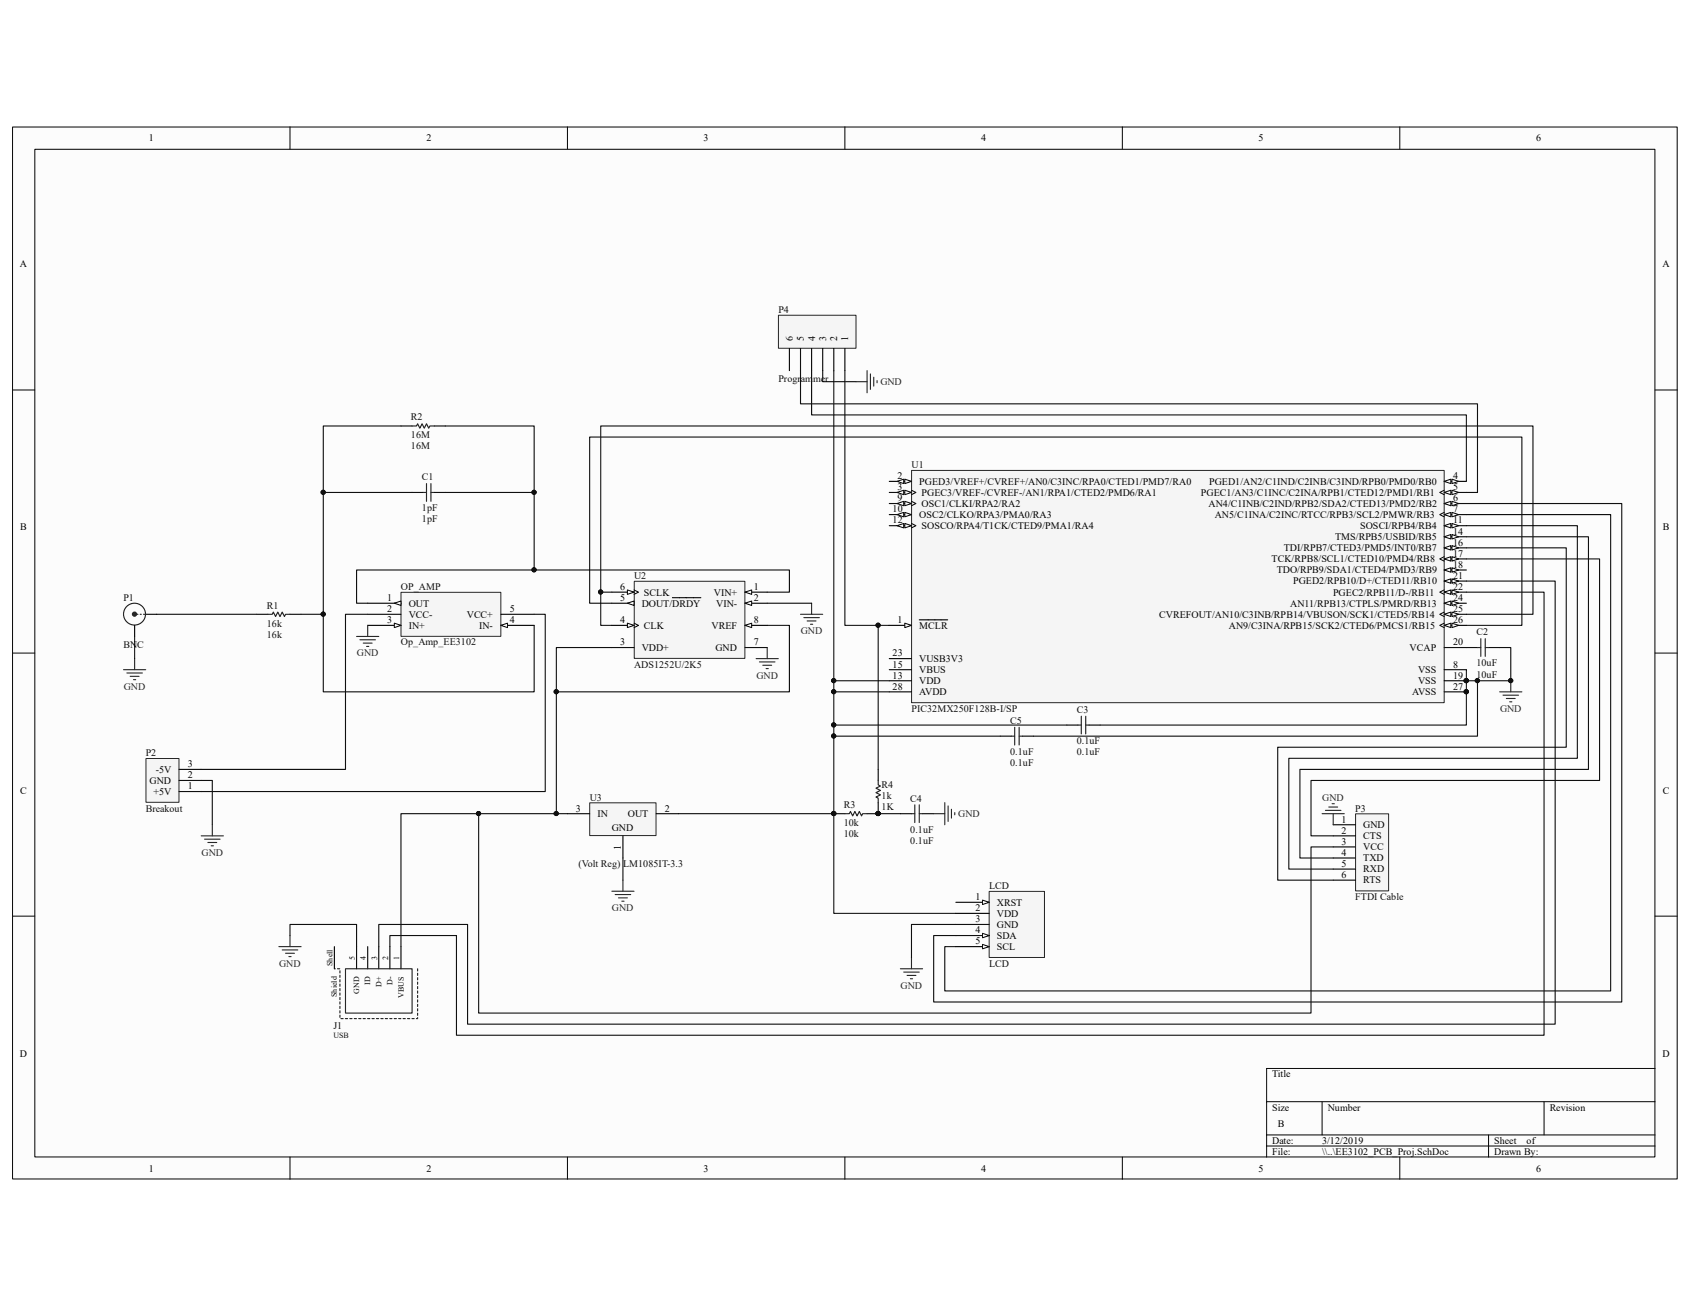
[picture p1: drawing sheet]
<svg xmlns="http://www.w3.org/2000/svg" width="279mm" height="216mm" viewBox="0 0 279 216" stroke-linecap="round" stroke-linejoin="round" font-family="sans-serif">
<path d="M2.1 21h275.2v173.9h-275.2z" fill="#fcfcfc"/>
<path d="M2.1 21h275.2v173.9h-275.2z" fill="none" stroke="#000" stroke-width=".17"/>
<path d="M5.8 24.7h267.8v166.6h-267.8z" fill="#fcfcfc"/>
<g fill="none" stroke="#000" stroke-width=".17">
<path d="M5.8 24.7h267.8v166.6h-267.8zM47.9 21v3.6M93.8 21v3.6M139.7 21v3.6M185.6 21v3.6M231.4 21v3.6M2.1 64.5h3.6M273.6 64.5h3.7M2.1 108h3.6M273.6 108h3.7M2.1 151.5h3.6M273.6 151.5h3.7"/>
<path d="M273.6 176.6h-64.2v14.7M47.9 191.3v3.6M93.8 191.3v3.6M139.7 191.3v3.6M185.6 191.3v3.6M209.4 182.1h64.2M209.4 187.6h64.2M209.4 189.5h64.2M218.6 182.1v5.5M231.4 191.3v3.6M246.1 187.6v3.7M255.3 182.1v5.5"/>
</g>
<path d="M66.3 98h16.5v7.2h-16.5z" fill="#f5f5f5"/>
<path d="M66.3 97.9h16.5v7.3h-16.5z" fill="none" stroke="#262626" stroke-width=".17"/>
<path d="M60.8 99.7h5.5" fill="none" stroke="#000" stroke-width=".18"/>
<path d="M65.2 99.7l1.1-.3v.7z" fill="#fcfcfc"/>
<path d="M65.2 99.7l1.1-.3v.7z" fill="none" stroke="#000" stroke-width=".17"/>
<path d="M60.8 101.6h5.5M60.8 103.4h5.5" fill="none" stroke="#000" stroke-width=".18"/>
<path d="M65.2 103l1.1 .4-1.1 .4z" fill="#fcfcfc"/>
<path d="M65.2 103l1.1 .4-1.1 .4z" fill="none" stroke="#000" stroke-width=".17"/>
<path d="M82.8 103.4h5.5" fill="none" stroke="#000" stroke-width=".18"/>
<path d="M82.8 103.4l1.1-.4v.8z" fill="#fcfcfc"/>
<path d="M82.8 103.4l1.1-.4v.8z" fill="none" stroke="#000" stroke-width=".17"/>
<path d="M66.3 70.4h1.8M71.8 70.4h1.8M68.1 81.4h1.9M71.8 81.4h1.8M22.3 103.4v1.8M24.1 101.6h1.8M42.4 101.6h1.9M47.9 101.6h1.9M82.8 101.6h5.5" fill="none" stroke="#000" stroke-width=".18"/>
<g fill="none" stroke="#1c1c1c" stroke-width=".18">
<path d="M68.1 70.4h.8l.1-.3 .4 .7 .4-.7 .3 .7 .4-.7 .4 .7 .2-.4h.7M70.5 79.9v3M71.2 79.9v3M70 81.4h.5M71.2 81.4h.6M22.6 101.6h.2M23.2 101.6h.2M23.7 101.6h.2M44.3 101.6h.7l.2-.4 .4 .7 .3-.7 .4 .7 .4-.7 .3 .7 .2-.3h.7"/>
<circle cx="22.2" cy="101.5" r="1.81"/>
</g>
<circle cx="22.2" cy="101.5" r=".34" fill="#1c1c1c" stroke="#1c1c1c" stroke-width=".18"/>
<path d="M150.7 77.8h88.1v38.4h-88.1z" fill="#f5f5f5"/>
<path d="M150.7 77.8h88.1v38.4h-88.1z" fill="none" stroke="#262626" stroke-width=".17"/>
<path d="M147 103.4h3.7" fill="none" stroke="#000" stroke-width=".18"/>
<path d="M149.6 103l1.1 .4-1.1 .4z" fill="#fcfcfc"/>
<path d="M149.6 103l1.1 .4-1.1 .4z" fill="none" stroke="#000" stroke-width=".17"/>
<path d="M147 79.6h3.7M152 102.5h4.7" fill="none" stroke="#000" stroke-width=".18"/>
<path d="M149.6 79.2l1.1 .4-1.1 .3z" fill="#fcfcfc"/>
<path d="M149.6 79.2l1.1 .4-1.1 .3z" fill="none" stroke="#000" stroke-width=".17"/>
<path d="M148.3 79.6l1.1-.4v.7z" fill="#fcfcfc"/>
<path d="M148.3 79.6l1.1-.4v.7zM150.7 81l.7 .4-.7 .4" fill="none" stroke="#000" stroke-width=".17"/>
<path d="M147 81.4h3.7" fill="none" stroke="#000" stroke-width=".18"/>
<path d="M149.6 81l1.1 .4-1.1 .4z" fill="#fcfcfc"/>
<path d="M149.6 81l1.1 .4-1.1 .4z" fill="none" stroke="#000" stroke-width=".17"/>
<path d="M148.3 81.4l1.1-.4v.8z" fill="#fcfcfc"/>
<path d="M148.3 81.4l1.1-.4v.8z" fill="none" stroke="#000" stroke-width=".17"/>
<path d="M238.8 79.6h3.6" fill="none" stroke="#000" stroke-width=".18"/>
<path d="M238.8 79.6l1.1-.4v.7z" fill="#fcfcfc"/>
<path d="M238.8 79.6l1.1-.4v.7z" fill="none" stroke="#000" stroke-width=".17"/>
<path d="M240 79.2l1.1 .4-1.1 .3z" fill="#fcfcfc"/>
<path d="M240 79.2l1.1 .4-1.1 .3zM238.8 81l-.8 .4 .8 .4" fill="none" stroke="#000" stroke-width=".17"/>
<path d="M238.8 81.4h3.6" fill="none" stroke="#000" stroke-width=".18"/>
<path d="M238.8 81.4l1.1-.4v.8z" fill="#fcfcfc"/>
<path d="M238.8 81.4l1.1-.4v.8z" fill="none" stroke="#000" stroke-width=".17"/>
<path d="M240 81l1.1 .4-1.1 .4z" fill="#fcfcfc"/>
<path d="M240 81l1.1 .4-1.1 .4z" fill="none" stroke="#000" stroke-width=".17"/>
<path d="M238.8 83.2h3.6" fill="none" stroke="#000" stroke-width=".18"/>
<path d="M238.8 83.2l1.1-.3v.7z" fill="#fcfcfc"/>
<path d="M238.8 83.2l1.1-.3v.7z" fill="none" stroke="#000" stroke-width=".17"/>
<path d="M240 82.9l1.1 .3-1.1 .4z" fill="#fcfcfc"/>
<path d="M238.8 84.7l-.8 .4 .8 .3M240 82.9l1.1 .3-1.1 .4z" fill="none" stroke="#000" stroke-width=".17"/>
<path d="M238.8 85.1h3.6" fill="none" stroke="#000" stroke-width=".18"/>
<path d="M238.8 85.1l1.1-.4v.7z" fill="#fcfcfc"/>
<path d="M238.8 85.1l1.1-.4v.7z" fill="none" stroke="#000" stroke-width=".17"/>
<path d="M240 84.7l1.1 .4-1.1 .3z" fill="#fcfcfc"/>
<path d="M150.7 82.9l.7 .3-.7 .4M240 84.7l1.1 .4-1.1 .3z" fill="none" stroke="#000" stroke-width=".17"/>
<path d="M147 83.2h3.7M238.8 110.7h3.6" fill="none" stroke="#000" stroke-width=".18"/>
<path d="M149.6 82.9l1.1 .3-1.1 .4z" fill="#fcfcfc"/>
<path d="M149.6 82.9l1.1 .3-1.1 .4z" fill="none" stroke="#000" stroke-width=".17"/>
<path d="M148.3 83.2l1.1-.3v.7z" fill="#fcfcfc"/>
<path d="M148.3 83.2l1.1-.3v.7z" fill="none" stroke="#000" stroke-width=".17"/>
<path d="M147 85.1h3.7" fill="none" stroke="#000" stroke-width=".18"/>
<path d="M149.6 84.7l1.1 .4-1.1 .3z" fill="#fcfcfc"/>
<path d="M149.6 84.7l1.1 .4-1.1 .3z" fill="none" stroke="#000" stroke-width=".17"/>
<path d="M148.3 85.1l1.1-.4v.7z" fill="#fcfcfc"/>
<path d="M148.3 85.1l1.1-.4v.7z" fill="none" stroke="#000" stroke-width=".17"/>
<path d="M238.8 86.9h3.6" fill="none" stroke="#000" stroke-width=".18"/>
<path d="M238.8 86.9l1.1-.4v.8z" fill="#fcfcfc"/>
<path d="M238.8 86.9l1.1-.4v.8z" fill="none" stroke="#000" stroke-width=".17"/>
<path d="M240 86.5l1.1 .4-1.1 .4z" fill="#fcfcfc"/>
<path d="M150.7 86.5l.7 .4-.7 .4M240 86.5l1.1 .4-1.1 .4z" fill="none" stroke="#000" stroke-width=".17"/>
<path d="M147 86.9h3.7" fill="none" stroke="#000" stroke-width=".18"/>
<path d="M149.6 86.5l1.1 .4-1.1 .4z" fill="#fcfcfc"/>
<path d="M149.6 86.5l1.1 .4-1.1 .4z" fill="none" stroke="#000" stroke-width=".17"/>
<path d="M148.3 86.9l1.1-.4v.8z" fill="#fcfcfc"/>
<path d="M148.3 86.9l1.1-.4v.8z" fill="none" stroke="#000" stroke-width=".17"/>
<path d="M238.8 88.7h3.6M147 112.5h3.7" fill="none" stroke="#000" stroke-width=".18"/>
<path d="M238.8 88.7l1.1-.3v.7z" fill="#fcfcfc"/>
<path d="M238.8 88.7l1.1-.3v.7z" fill="none" stroke="#000" stroke-width=".17"/>
<path d="M240 88.4l1.1 .3-1.1 .4z" fill="#fcfcfc"/>
<path d="M240 88.4l1.1 .3-1.1 .4z" fill="none" stroke="#000" stroke-width=".17"/>
<path d="M238.8 90.6h3.6M147 110.7h3.7" fill="none" stroke="#000" stroke-width=".18"/>
<path d="M238.8 90.6l1.1-.4v.7z" fill="#fcfcfc"/>
<path d="M238.8 90.6l1.1-.4v.7z" fill="none" stroke="#000" stroke-width=".17"/>
<path d="M240 90.2l1.1 .4-1.1 .3z" fill="#fcfcfc"/>
<path d="M238.8 92l-.8 .4 .8 .4M240 90.2l1.1 .4-1.1 .3z" fill="none" stroke="#000" stroke-width=".17"/>
<path d="M238.8 92.4h3.6" fill="none" stroke="#000" stroke-width=".18"/>
<path d="M238.8 92.4l1.1-.4v.8z" fill="#fcfcfc"/>
<path d="M238.8 92.4l1.1-.4v.8z" fill="none" stroke="#000" stroke-width=".17"/>
<path d="M240 92l1.1 .4-1.1 .4z" fill="#fcfcfc"/>
<path d="M240 92l1.1 .4-1.1 .4z" fill="none" stroke="#000" stroke-width=".17"/>
<path d="M238.8 94.2h3.6" fill="none" stroke="#000" stroke-width=".18"/>
<path d="M238.8 94.2l1.1-.3v.7z" fill="#fcfcfc"/>
<path d="M238.8 94.2l1.1-.3v.7z" fill="none" stroke="#000" stroke-width=".17"/>
<path d="M240 93.9l1.1 .3-1.1 .4z" fill="#fcfcfc"/>
<path d="M240 93.9l1.1 .3-1.1 .4z" fill="none" stroke="#000" stroke-width=".17"/>
<path d="M238.8 96.1h3.6M238.8 112.5h3.6M238.8 107h3.6" fill="none" stroke="#000" stroke-width=".18"/>
<circle cx="242.4" cy="112.5" r=".34" fill="#0e0e0e" stroke="#0e0e0e" stroke-width=".17"/>
<path d="M238.8 96.1l1.1-.4v.7z" fill="#fcfcfc"/>
<path d="M238.8 96.1l1.1-.4v.7z" fill="none" stroke="#000" stroke-width=".17"/>
<path d="M240 95.7l1.1 .4-1.1 .3z" fill="#fcfcfc"/>
<path d="M238.8 97.5l-.8 .4 .8 .4M240 95.7l1.1 .4-1.1 .3z" fill="none" stroke="#000" stroke-width=".17"/>
<path d="M238.8 97.9h3.6" fill="none" stroke="#000" stroke-width=".18"/>
<path d="M238.8 97.9l1.1-.4v.8z" fill="#fcfcfc"/>
<path d="M238.8 97.9l1.1-.4v.8z" fill="none" stroke="#000" stroke-width=".17"/>
<path d="M240 97.5l1.1 .4-1.1 .4z" fill="#fcfcfc"/>
<path d="M240 97.5l1.1 .4-1.1 .4z" fill="none" stroke="#000" stroke-width=".17"/>
<path d="M238.8 99.7h3.6M147 108.9h3.7" fill="none" stroke="#000" stroke-width=".18"/>
<path d="M238.8 99.7l1.1-.3v.7z" fill="#fcfcfc"/>
<path d="M238.8 99.7l1.1-.3v.7z" fill="none" stroke="#000" stroke-width=".17"/>
<path d="M240 99.4l1.1 .3-1.1 .4z" fill="#fcfcfc"/>
<path d="M240 99.4l1.1 .3-1.1 .4zM238.8 101.2l-.8 .4 .8 .3" fill="none" stroke="#000" stroke-width=".17"/>
<path d="M238.8 101.6h3.6" fill="none" stroke="#000" stroke-width=".18"/>
<path d="M238.8 101.6l1.1-.4v.7z" fill="#fcfcfc"/>
<path d="M238.8 101.6l1.1-.4v.7z" fill="none" stroke="#000" stroke-width=".17"/>
<path d="M240 101.2l1.1 .4-1.1 .3z" fill="#fcfcfc"/>
<path d="M238.8 103l-.8 .4 .8 .4M240 101.2l1.1 .4-1.1 .3z" fill="none" stroke="#000" stroke-width=".17"/>
<path d="M238.8 103.4h3.6" fill="none" stroke="#000" stroke-width=".18"/>
<path d="M238.8 103.4l1.1-.4v.8z" fill="#fcfcfc"/>
<path d="M238.8 103.4l1.1-.4v.8z" fill="none" stroke="#000" stroke-width=".17"/>
<path d="M240 103l1.1 .4-1.1 .4z" fill="#fcfcfc"/>
<path d="M240 103l1.1 .4-1.1 .4z" fill="none" stroke="#000" stroke-width=".17"/>
<path d="M147 114.4h3.7M238.8 114.4h3.6" fill="none" stroke="#000" stroke-width=".18"/>
<g fill="#0e0e0e" stroke="#0e0e0e" stroke-width=".17">
<circle cx="242.4" cy="114.3" r=".34"/>
<circle cx="242.4" cy="112.5" r=".34"/>
</g>
<path d="M104.9 96.1h18.2v12.7h-18.2z" fill="#f5f5f5"/>
<path d="M104.9 96.1h18.2v12.7h-18.2z" fill="none" stroke="#262626" stroke-width=".17"/>
<path d="M123.2 97.9h3.6" fill="none" stroke="#000" stroke-width=".18"/>
<path d="M123.2 97.9l1.1-.4v.8z" fill="#fcfcfc"/>
<path d="M123.2 97.9l1.1-.4v.8z" fill="none" stroke="#000" stroke-width=".17"/>
<path d="M123.2 99.7h3.6" fill="none" stroke="#000" stroke-width=".18"/>
<path d="M123.2 99.7l1.1-.3v.7z" fill="#fcfcfc"/>
<path d="M123.2 99.7l1.1-.3v.7zM104.8 103l.8 .4-.8 .4" fill="none" stroke="#000" stroke-width=".17"/>
<path d="M101.2 107h3.6M101.2 103.4h3.6" fill="none" stroke="#000" stroke-width=".18"/>
<path d="M103.7 103l1.1 .4-1.1 .4z" fill="#fcfcfc"/>
<path d="M103.7 103l1.1 .4-1.1 .4z" fill="none" stroke="#000" stroke-width=".17"/>
<path d="M101.2 99.7h3.6" fill="none" stroke="#000" stroke-width=".18"/>
<path d="M103.7 99.7l1.1-.3v.7z" fill="#fcfcfc"/>
<path d="M103.7 99.7l1.1-.3v.7zM104.8 97.5l.8 .4-.8 .4" fill="none" stroke="#000" stroke-width=".17"/>
<path d="M101.2 97.9h3.6M111.2 98.8h4.7" fill="none" stroke="#000" stroke-width=".18"/>
<path d="M103.7 97.5l1.1 .4-1.1 .4z" fill="#fcfcfc"/>
<path d="M103.7 97.5l1.1 .4-1.1 .4z" fill="none" stroke="#000" stroke-width=".17"/>
<path d="M123.2 107h3.6M123.2 103.4h3.6" fill="none" stroke="#000" stroke-width=".18"/>
<path d="M123.2 103.4l1.1-.4v.8z" fill="#fcfcfc"/>
<path d="M123.2 103.4l1.1-.4v.8z" fill="none" stroke="#000" stroke-width=".17"/>
<path d="M242.4 107h1.9M246.1 107h1.8M55.3 156.5v3.7M59 156.5v3.7M60.8 156.5v3.7M62.6 156.5v3.7M64.5 156.5v3.7M66.3 156.5v3.7" fill="none" stroke="#000" stroke-width=".18"/>
<path d="M244.3 107h.5M244.8 105.6v2.9M245.5 105.6v2.9M245.5 107h.6M57.1 160.2h11v7.3h-11z" fill="none" stroke="#1c1c1c" stroke-width=".18"/>
<path d="M69 160.2v8.2h-12.8v-8.2h-.9" fill="none" stroke="#1c1c1c" stroke-width=".18" stroke-dasharray=".4 .4"/>
<g fill="none" stroke="#262626" stroke-width=".18">
<path d="M125 108.9h3.7M125.6 109.4h2.5M126.1 110h1.5M126.7 110.5h.3M126.8 107v1.9M247.9 114.4h3.7M248.5 114.9h2.6M249 115.5h1.5M249.6 116h.4M249.8 112.5v1.9M46.1 156.5h3.7M46.7 157h2.5"/>
<path d="M47.2 157.6h1.5M47.8 158.1h.3M47.9 154.7v1.8M101.2 147.3h3.6M101.7 147.9h2.6M102.3 148.4h1.4M102.8 149h.4M103 145.5v1.8M150.7 158.3v1.9M148.9 160.2h3.6M149.4 160.7h2.6M150 161.3h1.4"/>
<path d="M150.5 161.8h.4"/>
</g>
<circle cx="249.8" cy="112.5" r=".34" fill="#0e0e0e" stroke="#0e0e0e" stroke-width=".17"/>
<path d="M97.5 132.8h11v5.3h-11z" fill="#f5f5f5"/>
<path d="M97.5 132.7h11v5.4h-11z" fill="none" stroke="#262626" stroke-width=".17"/>
<path d="M93.8 134.5h3.7M103 138.2v3.6M108.5 134.5h3.7" fill="none" stroke="#000" stroke-width=".18"/>
<path d="M134.2 99.7v1.9M59 105.2h3.6M59.5 105.8h2.6M60.1 106.3h1.4M60.6 106.9h.4M60.8 103.4v1.8M132.3 101.6h3.7M132.9 102.1h2.6M133.4 102.7h1.5M134 103.2h.4" fill="none" stroke="#262626" stroke-width=".18"/>
<path d="M224.2 134.6h5.4v12.7h-5.4z" fill="#f5f5f5"/>
<path d="M224.1 134.5h5.5v12.8h-5.5z" fill="none" stroke="#262626" stroke-width=".17"/>
<path d="M220.4 136.3h3.7M220.4 138.2h3.7M220.4 140h3.7M220.4 141.8h3.7M220.4 143.7h3.7M220.4 145.5h3.7" fill="none" stroke="#000" stroke-width=".18"/>
<path d="M218.6 134.5h3.6M219.1 134h2.6M219.7 133.4h1.4M220.2 132.9h.4M220.4 134.5v1.8" fill="none" stroke="#262626" stroke-width=".18"/>
<path d="M128.7 52.2h12.8v5.4h-12.8z" fill="#f5f5f5"/>
<path d="M128.7 52.1h12.8v5.5h-12.8z" fill="none" stroke="#262626" stroke-width=".17"/>
<g fill="none" stroke="#000" stroke-width=".18">
<path d="M130.5 57.6v3.7M132.3 57.6v3.7M134.2 57.6v3.7M136 57.6v3.7M137.8 57.6v3.7M139.7 57.6v3.7M176.4 119.9h1.8M180 119.9h1.9M137.8 134.5h1.9M145.2 132.7v1.8h-1.8M145.2 127.2v1.8M148.9 134.5h1.8"/>
<path d="M152.5 134.5h1.9M165.4 121.7h1.8M169 121.7h1.9"/>
</g>
<path d="M141.5 63.1h1.9M143.4 61.3v3.6M143.9 61.8v2.6M144.5 62.4v1.4M145 62.9v.4M154.4 134.5h1.8M156.2 132.7v3.6M156.7 133.2v2.6M157.3 133.8v1.4M157.8 134.3v.4" fill="none" stroke="#262626" stroke-width=".18"/>
<g fill="#0e0e0e" stroke="#0e0e0e" stroke-width=".17">
<circle cx="137.8" cy="134.5" r=".34"/>
<circle cx="145.2" cy="134.5" r=".34"/>
</g>
<g fill="none" stroke="#1c1c1c" stroke-width=".18">
<path d="M178.2 119.9h.6M178.8 118.4v2.9M179.5 118.4v2.9M179.5 119.9h.5M139.7 134.5h.7l.2-.4 .4 .8 .3-.8 .4 .8 .4-.8 .3 .8 .2-.4h.8M145.2 129v.8l.4 .1-.8 .4 .8 .4-.8 .3 .8 .4-.8 .4 .4 .2v.7M150.7 134.5h.5M151.2 133.1v2.9M152 133.1v2.9M152 134.5h.5M167.2 121.7h.6M167.8 120.2v3"/>
<path d="M168.5 120.2v3M168.5 121.7h.5"/>
</g>
<path d="M163.6 147.4h9.1v10.9h-9.1z" fill="#f5f5f5"/>
<path d="M163.5 147.4h9.2v10.9h-9.2z" fill="none" stroke="#262626" stroke-width=".17"/>
<path d="M158 149.2h5.5" fill="none" stroke="#000" stroke-width=".18"/>
<path d="M162.4 148.8l1.1 .4-1.1 .3z" fill="#fcfcfc"/>
<path d="M162.4 148.8l1.1 .4-1.1 .3z" fill="none" stroke="#000" stroke-width=".17"/>
<path d="M158 151h5.5M158 152.8h5.5M158 154.7h5.5" fill="none" stroke="#000" stroke-width=".18"/>
<path d="M162.4 154.3l1.1 .4-1.1 .3z" fill="#fcfcfc"/>
<path d="M162.4 154.3l1.1 .4-1.1 .3z" fill="none" stroke="#000" stroke-width=".17"/>
<path d="M158 156.5h5.5" fill="none" stroke="#000" stroke-width=".18"/>
<path d="M162.4 156.1l1.1 .4-1.1 .4z" fill="#fcfcfc"/>
<path d="M162.4 156.1l1.1 .4-1.1 .4z" fill="none" stroke="#000" stroke-width=".17"/>
<path d="M20.4 110.7h3.7M21 111.3h2.5M21.5 111.8h1.5M22.1 112.4h.3M22.3 108.9v1.8" fill="none" stroke="#262626" stroke-width=".18"/>
<path d="M24.2 125.4h5.4v7.2h-5.4z" fill="#f5f5f5"/>
<path d="M24.1 125.4h5.5v7.2h-5.5z" fill="none" stroke="#262626" stroke-width=".17"/>
<path d="M29.6 130.9h3.7M29.6 129h3.7M29.6 127.2h3.7" fill="none" stroke="#000" stroke-width=".18"/>
<path d="M33.3 138.2h3.6M33.8 138.7h2.6M34.4 139.3h1.4M34.9 139.8h.4M35.1 136.3v1.9" fill="none" stroke="#262626" stroke-width=".18"/>
<g fill="none" stroke="#0e0e0e" stroke-width=".18">
<path d="M66.3 70.4h-12.9v11h14.7M73.6 70.4h14.7v11h-14.7M132.3 61.3v5.5h112v14.6h-1.9M134.2 61.3v7.3h108.2v11M136 61.3v1.8h5.5M137.8 61.3v51.2M139.7 61.3v42.1h7.3M53.4 81.4v20.2h-3.6M88.3 81.4v12.8h-29.3v5.5h1.8M88.3 94.2h42.2v3.7h-3.7M99.3 97.9v5.5h1.9M101.2 97.9h-1.9v-27.5h154.1v31.2h-11"/>
<path d="M101.2 99.7h-3.7v-27.4h154.1v31.1h-9.2M126.8 99.7h7.4M242.4 85.1h23.9v78.7h-110.1v-7.3h1.8M242.4 83.2h25.7v82.4h-113.7v-10.9h3.6M242.4 92.4h22v36.6h-47.7v9.2h3.7M242.4 88.7h20.2v38.5h-47.7v14.6h5.5M242.4 86.9h18.4v38.5h-47.7v18.3h7.3M242.4 90.6h16.5v32.9h-47.7v22h9.2M242.4 96.1h14.7v73.2h-179.8v-16.5h-14.7v3.7M242.4 97.9h12.9v73.2h-179.8v-16.4h-11v1.8M22.3 105.2v3.7M25.9 101.6h16.5"/>
<path d="M53.4 101.6v12.8h34.9v-11M60.8 101.6h-3.7v25.6h-23.8M88.3 101.6h1.8v29.3h-56.8M101.2 107h-9.2v27.5M126.8 103.4h3.7v11h-38.5M137.8 114.4h9.2M137.8 119.9h38.6M145.2 103.4v23.8M147 112.5h-9.2v22h-25.6M242.4 110.7v9.2h-60.5M244.3 112.5v9.2h-73.4M247.9 107h1.9v5.5h-7.4"/>
<path d="M33.3 129h1.8v7.3M79.1 134.5v33h137.6v-27.5h3.7M93.8 134.5h-27.5v22M137.8 134.5v16.5h20.2M137.8 121.7h27.6M145.2 134.5h3.7M47.9 154.7v-1.9h11.1v3.7M103 141.8v3.7M158 152.8h-7.3v5.5"/>
</g>
<g fill="#0e0e0e" stroke="#0e0e0e" stroke-width=".17">
<circle cx="137.8" cy="134.5" r=".34"/>
<circle cx="137.8" cy="121.7" r=".34"/>
<circle cx="137.8" cy="119.8" r=".34"/>
<circle cx="137.8" cy="114.3" r=".34"/>
<circle cx="137.8" cy="112.5" r=".34"/>
<circle cx="79.1" cy="134.5" r=".34"/>
<circle cx="92" cy="134.5" r=".34"/>
<circle cx="92" cy="114.3" r=".34"/>
<circle cx="53.4" cy="81.4" r=".34"/>
<circle cx="88.3" cy="81.4" r=".34"/>
<circle cx="53.4" cy="101.5" r=".34"/>
<circle cx="88.3" cy="94.2" r=".34"/>
<circle cx="242.4" cy="114.3" r=".34"/>
<circle cx="242.4" cy="112.5" r=".34"/>
<circle cx="145.2" cy="103.4" r=".34"/>
<circle cx="145.2" cy="134.5" r=".34"/>
<circle cx="244.3" cy="112.5" r=".34"/>
<circle cx="249.8" cy="112.5" r=".34"/>
<circle cx="99.3" cy="97.9" r=".34"/>
</g>
<g font-size="1.7">
<text x="24.6" y="23.4">1</text>
<text x="70.5" y="23.4">2</text>
<text x="116.3" y="23.4">3</text>
<text x="162.2" y="23.4">4</text>
<text x="208.1" y="23.4">5</text>
<text x="254" y="23.4">6</text>
<text x="3.3" y="44.2">A</text>
<text x="274.9" y="44.2">A</text>
<text x="131.1" y="56.3" transform="rotate(-90 131.1 56.3)">6</text>
<text x="132.9" y="56.3" transform="rotate(-90 132.9 56.3)">5</text>
<text x="134.7" y="56.3" transform="rotate(-90 134.7 56.3)">4</text>
<text x="136.6" y="56.3" transform="rotate(-90 136.6 56.3)">3</text>
<text x="138.4" y="56.3" transform="rotate(-90 138.4 56.3)">2</text>
<text x="140.3" y="56.3" transform="rotate(-90 140.3 56.3)">1</text>
<text x="148.4" y="79.2">2</text>
<text x="148.4" y="81.1">3</text>
<text x="148.4" y="82.9">9</text>
<text x="152" y="80.1">PGED3/VREF+/CVREF+/AN0/C3INC/RPA0/CTED1/PMD7/RA0</text>
<text x="152.4" y="82">PGEC3/VREF-/CVREF-/AN1/RPA1/CTED2/PMD6/RA1</text>
<text x="152.4" y="83.8">OSC1/CLKI/RPA2/RA2</text>
<text x="198.5" y="82">PGEC1/AN3/C1INC/C2INA/RPB1/CTED12/PMD1/RB1</text>
<text x="199.8" y="83.8">AN4/C1INB/C2IND/RPB2/SDA2/CTED13/PMD2/RB2</text>
<text x="199.9" y="80.1">PGED1/AN2/C1IND/C2INB/C3IND/RPB0/PMD0/RB0</text>
<text x="240.2" y="79.2">4</text>
<text x="240.2" y="81.1">5</text>
<text x="240.2" y="82.9">6</text>
<text x="3.3" y="87.7">B</text>
<text x="147.6" y="84.7">10</text>
<text x="147.6" y="86.5">12</text>
<text x="152" y="85.6">OSC2/CLKO/RPA3/PMA0/RA3</text>
<text x="152.4" y="87.5">SOSCO/RPA4/T1CK/CTED9/PMA1/RA4</text>
<text x="200.8" y="85.6">AN5/C1INA/C2INC/RTCC/RPB3/SCL2/PMWR/RB3</text>
<text x="220.7" y="89.3">TMS/RPB5/USBID/RB5</text>
<text x="224.9" y="87.5">SOSCI/RPB4/RB4</text>
<text x="240.2" y="84.7">7</text>
<text x="240.2" y="86.5">11</text>
<text x="240.2" y="88.4">14</text>
<text x="274.9" y="87.7">B</text>
<text x="210.2" y="93">TCK/RPB8/SCL1/CTED10/PMD4/RB8</text>
<text x="211.1" y="94.8">TDO/RPB9/SDA1/CTED4/PMD3/RB9</text>
<text x="212.3" y="91.1">TDI/RPB7/CTED3/PMD5/INT0/RB7</text>
<text x="240.2" y="90.2">16</text>
<text x="240.2" y="92">17</text>
<text x="240.2" y="93.9">18</text>
<text x="240.2" y="95.7">21</text>
<text x="64" y="99.4">1</text>
<text x="64" y="101.2">2</text>
<text x="67.6" y="100.3">OUT</text>
<text x="84.3" y="101.2">5</text>
<text x="102.5" y="99.4">5</text>
<text x="102.5" y="97.5">6</text>
<text x="106.1" y="100.3">DOUT/DRDY</text>
<text x="106.5" y="98.5">SCLK</text>
<text x="118" y="98.5">VIN+</text>
<text x="118.4" y="100.3">VIN-</text>
<text x="124.6" y="97.5">1</text>
<text x="124.6" y="99.4">2</text>
<text x="213.3" y="100.3">AN11/RPB13/CTPLS/PMRD/RB13</text>
<text x="213.8" y="96.6">PGED2/RPB10/D+/CTED11/RB10</text>
<text x="220.4" y="98.5">PGEC2/RPB11/D-/RB11</text>
<text x="240.2" y="97.5">22</text>
<text x="240.2" y="99.4">24</text>
<text x="240.2" y="101.2">25</text>
<text x="64" y="103">3</text>
<text x="67.6" y="102.1">VCC-</text>
<text x="67.6" y="103.9">IN+</text>
<text x="77.2" y="102.1">VCC+</text>
<text x="79.2" y="103.9">IN-</text>
<text x="84.3" y="103">4</text>
<text x="102.5" y="106.7">3</text>
<text x="102.5" y="103">4</text>
<text x="106.1" y="107.6">VDD+</text>
<text x="106.5" y="103.9">CLK</text>
<text x="117.6" y="103.9">VREF</text>
<text x="118.3" y="107.6">GND</text>
<text x="124.6" y="106.7">7</text>
<text x="124.6" y="103">8</text>
<text x="148.4" y="103">1</text>
<text x="152" y="103.9">MCLR</text>
<text x="191.6" y="102.1">CVREFOUT/AN10/C3INB/RPB14/VBUSON/SCK1/CTED5/RB14</text>
<text x="203.2" y="103.9">AN9/C3INA/RPB15/SCK2/CTED6/PMCS1/RB15</text>
<text x="233" y="107.6">VCAP</text>
<text x="240.2" y="106.7">20</text>
<text x="240.2" y="103">26</text>
<text x="147.6" y="112.2">13</text>
<text x="147.6" y="110.4">15</text>
<text x="147.6" y="108.5">23</text>
<text x="152" y="113.1">VDD</text>
<text x="152" y="111.3">VBUS</text>
<text x="152" y="109.4">VUSB3V3</text>
<text x="234.4" y="111.3">VSS</text>
<text x="234.4" y="113.1">VSS</text>
<text x="240.2" y="110.4">8</text>
<text x="240.2" y="112.2">19</text>
<text x="147.6" y="114">28</text>
<text x="152" y="114.9">AVDD</text>
<text x="233.5" y="114.9">AVSS</text>
<text x="240.2" y="114">27</text>
<text x="3.3" y="131.2">C</text>
<text x="24.7" y="129.6">GND</text>
<text x="25.4" y="131.4">+5V</text>
<text x="25.7" y="127.8">-5V</text>
<text x="31.1" y="130.5">1</text>
<text x="31.1" y="128.7">2</text>
<text x="31.1" y="126.8">3</text>
<text x="274.9" y="131.2">C</text>
<text x="95.2" y="134.2">3</text>
<text x="98.8" y="135.1">IN</text>
<text x="101.1" y="137.5">GND</text>
<text x="103.8" y="135.1">OUT</text>
<text x="109.9" y="134.2">2</text>
<text x="221.8" y="136">1</text>
<text x="221.8" y="137.8">2</text>
<text x="225.4" y="136.9">GND</text>
<text x="102.6" y="140.5" transform="rotate(-90 102.6 140.5)">1</text>
<text x="221.8" y="139.7">3</text>
<text x="221.8" y="141.5">4</text>
<text x="221.8" y="143.3">5</text>
<text x="225.4" y="138.7">CTS</text>
<text x="225.4" y="140.5">VCC</text>
<text x="225.4" y="142.4">TXD</text>
<text x="161.2" y="148.8">1</text>
<text x="164.8" y="149.7">XRST</text>
<text x="221.8" y="145.2">6</text>
<text x="225.4" y="144.2">RXD</text>
<text x="225.4" y="146">RTS</text>
<text x="161.2" y="150.6">2</text>
<text x="161.2" y="152.5">3</text>
<text x="161.2" y="154.3">4</text>
<text x="164.8" y="151.6">VDD</text>
<text x="164.8" y="153.4">GND</text>
<text x="164.8" y="155.2">SDA</text>
<text x="161.2" y="156.1">5</text>
<text x="164.8" y="157.1">SCL</text>
<text x="3.3" y="174.7">D</text>
<text x="210.3" y="178.1">Title</text>
<text x="274.9" y="174.7">D</text>
<text x="210.3" y="183.6">Size</text>
<text x="219.5" y="183.6">Number</text>
<text x="256.2" y="183.6">Revision</text>
<text x="210.3" y="189.1">Date:</text>
<text x="210.3" y="190.9">File:</text>
<text x="211.2" y="186.4">B</text>
<text x="218.6" y="189.1">3/12/2019</text>
<text x="218.6" y="190.9">\\..\EE3102_PCB_Proj.SchDoc</text>
<text x="247" y="189.1">Sheet</text>
<text x="247" y="190.9">Drawn By:</text>
<text x="252.4" y="189.1">of</text>
<text x="24.6" y="193.7">1</text>
<text x="70.5" y="193.7">2</text>
<text x="116.3" y="193.7">3</text>
<text x="162.2" y="193.7">4</text>
<text x="208.1" y="193.7">5</text>
<text x="254" y="193.7">6</text>
</g>
<g font-size="1.7" fill="#0e0e0e">
<text x="128.7" y="51.8">P4</text>
<text x="128.7" y="63.1">Programmer</text>
<text x="67.9" y="69.5">R2</text>
<text x="67.9" y="74.3">16M</text>
<text x="67.9" y="72.4">16M</text>
<text x="150.7" y="77.4">U1</text>
<text x="69.8" y="79.4">C1</text>
<text x="69.8" y="86.4">1pF</text>
<text x="69.8" y="84.5">1pF</text>
<text x="104.8" y="95.7">U2</text>
<text x="20.4" y="99.4">P1</text>
<text x="44.1" y="100.6">R1</text>
<text x="66.3" y="97.5">OP_AMP</text>
<text x="20.4" y="107.1">BNC</text>
<text x="44.1" y="105.4">16k</text>
<text x="44.1" y="103.6">16k</text>
<text x="66.3" y="106.7">Op_Amp_EE3102</text>
<text x="244.1" y="105">C2</text>
<text x="104.8" y="110.4">ADS1252U/2K5</text>
<text x="244.1" y="112">10uF</text>
<text x="244.1" y="110.2">10uF</text>
<text x="150.7" y="117.7">PIC32MX250F128B-I/SP</text>
<text x="167" y="119.7">C5</text>
<text x="178" y="117.9">C3</text>
<text x="24.1" y="125">P2</text>
<text x="167" y="124.8">0.1uF</text>
<text x="178" y="124.8">0.1uF</text>
<text x="178" y="123">0.1uF</text>
<text x="145.8" y="130.3">R4</text>
<text x="167" y="126.7">0.1uF</text>
<text x="24.1" y="134.2">Breakout</text>
<text x="97.5" y="132.3">U3</text>
<text x="139.5" y="133.6">R3</text>
<text x="139.5" y="136.5">10k</text>
<text x="145.8" y="134">1K</text>
<text x="145.8" y="132.1">1k</text>
<text x="150.5" y="132.5">C4</text>
<text x="150.5" y="137.6">0.1uF</text>
<text x="224.1" y="134.2">P3</text>
<text x="95.6" y="143.3">(Volt Reg) LM1085IT-3.3</text>
<text x="139.5" y="138.4">10k</text>
<text x="150.5" y="139.5">0.1uF</text>
<text x="163.5" y="147">LCD</text>
<text x="224.1" y="148.8">FTDI Cable</text>
<text x="163.5" y="159.8">LCD</text>
<text x="55.1" y="170.1">J1</text>
</g>
<g font-size="1.7" fill="#262626">
<text x="145.5" y="63.7">GND</text>
<text x="132.4" y="104.9">GND</text>
<text x="59" y="108.5">GND</text>
<text x="125.1" y="112.2">GND</text>
<text x="20.4" y="114">GND</text>
<text x="248" y="117.7">GND</text>
<text x="158.4" y="135.1">GND</text>
<text x="218.6" y="132.3">GND</text>
<text x="33.3" y="141.5">GND</text>
<text x="101.2" y="150.6">GND</text>
<text x="46.1" y="159.8">GND</text>
<text x="148.9" y="163.4">GND</text>
</g>
<g font-size="1.3">
<text x="55" y="159.7" transform="rotate(-90 55 159.7)">Shell</text>
<text x="58.7" y="158.7" transform="rotate(-90 58.7 158.7)">5</text>
<text x="60.5" y="158.7" transform="rotate(-90 60.5 158.7)">4</text>
<text x="62.4" y="158.7" transform="rotate(-90 62.4 158.7)">3</text>
<text x="64.2" y="158.7" transform="rotate(-90 64.2 158.7)">2</text>
<text x="66" y="158.7" transform="rotate(-90 66 158.7)">1</text>
<text x="55.7" y="164.8" transform="rotate(-90 55.7 164.8)">Shield</text>
<text x="59.4" y="164.3" transform="rotate(-90 59.4 164.3)">GND</text>
<text x="61.2" y="162.8" transform="rotate(-90 61.2 162.8)">ID</text>
<text x="63.1" y="163.1" transform="rotate(-90 63.1 163.1)">D+</text>
<text x="64.9" y="162.8" transform="rotate(-90 64.9 162.8)">D-</text>
<text x="66.8" y="165" transform="rotate(-90 66.8 165)">VBUS</text>
</g>
<text font-size="1.3" fill="#0e0e0e" x="55.1" y="171.6">USB</text>
</svg>
